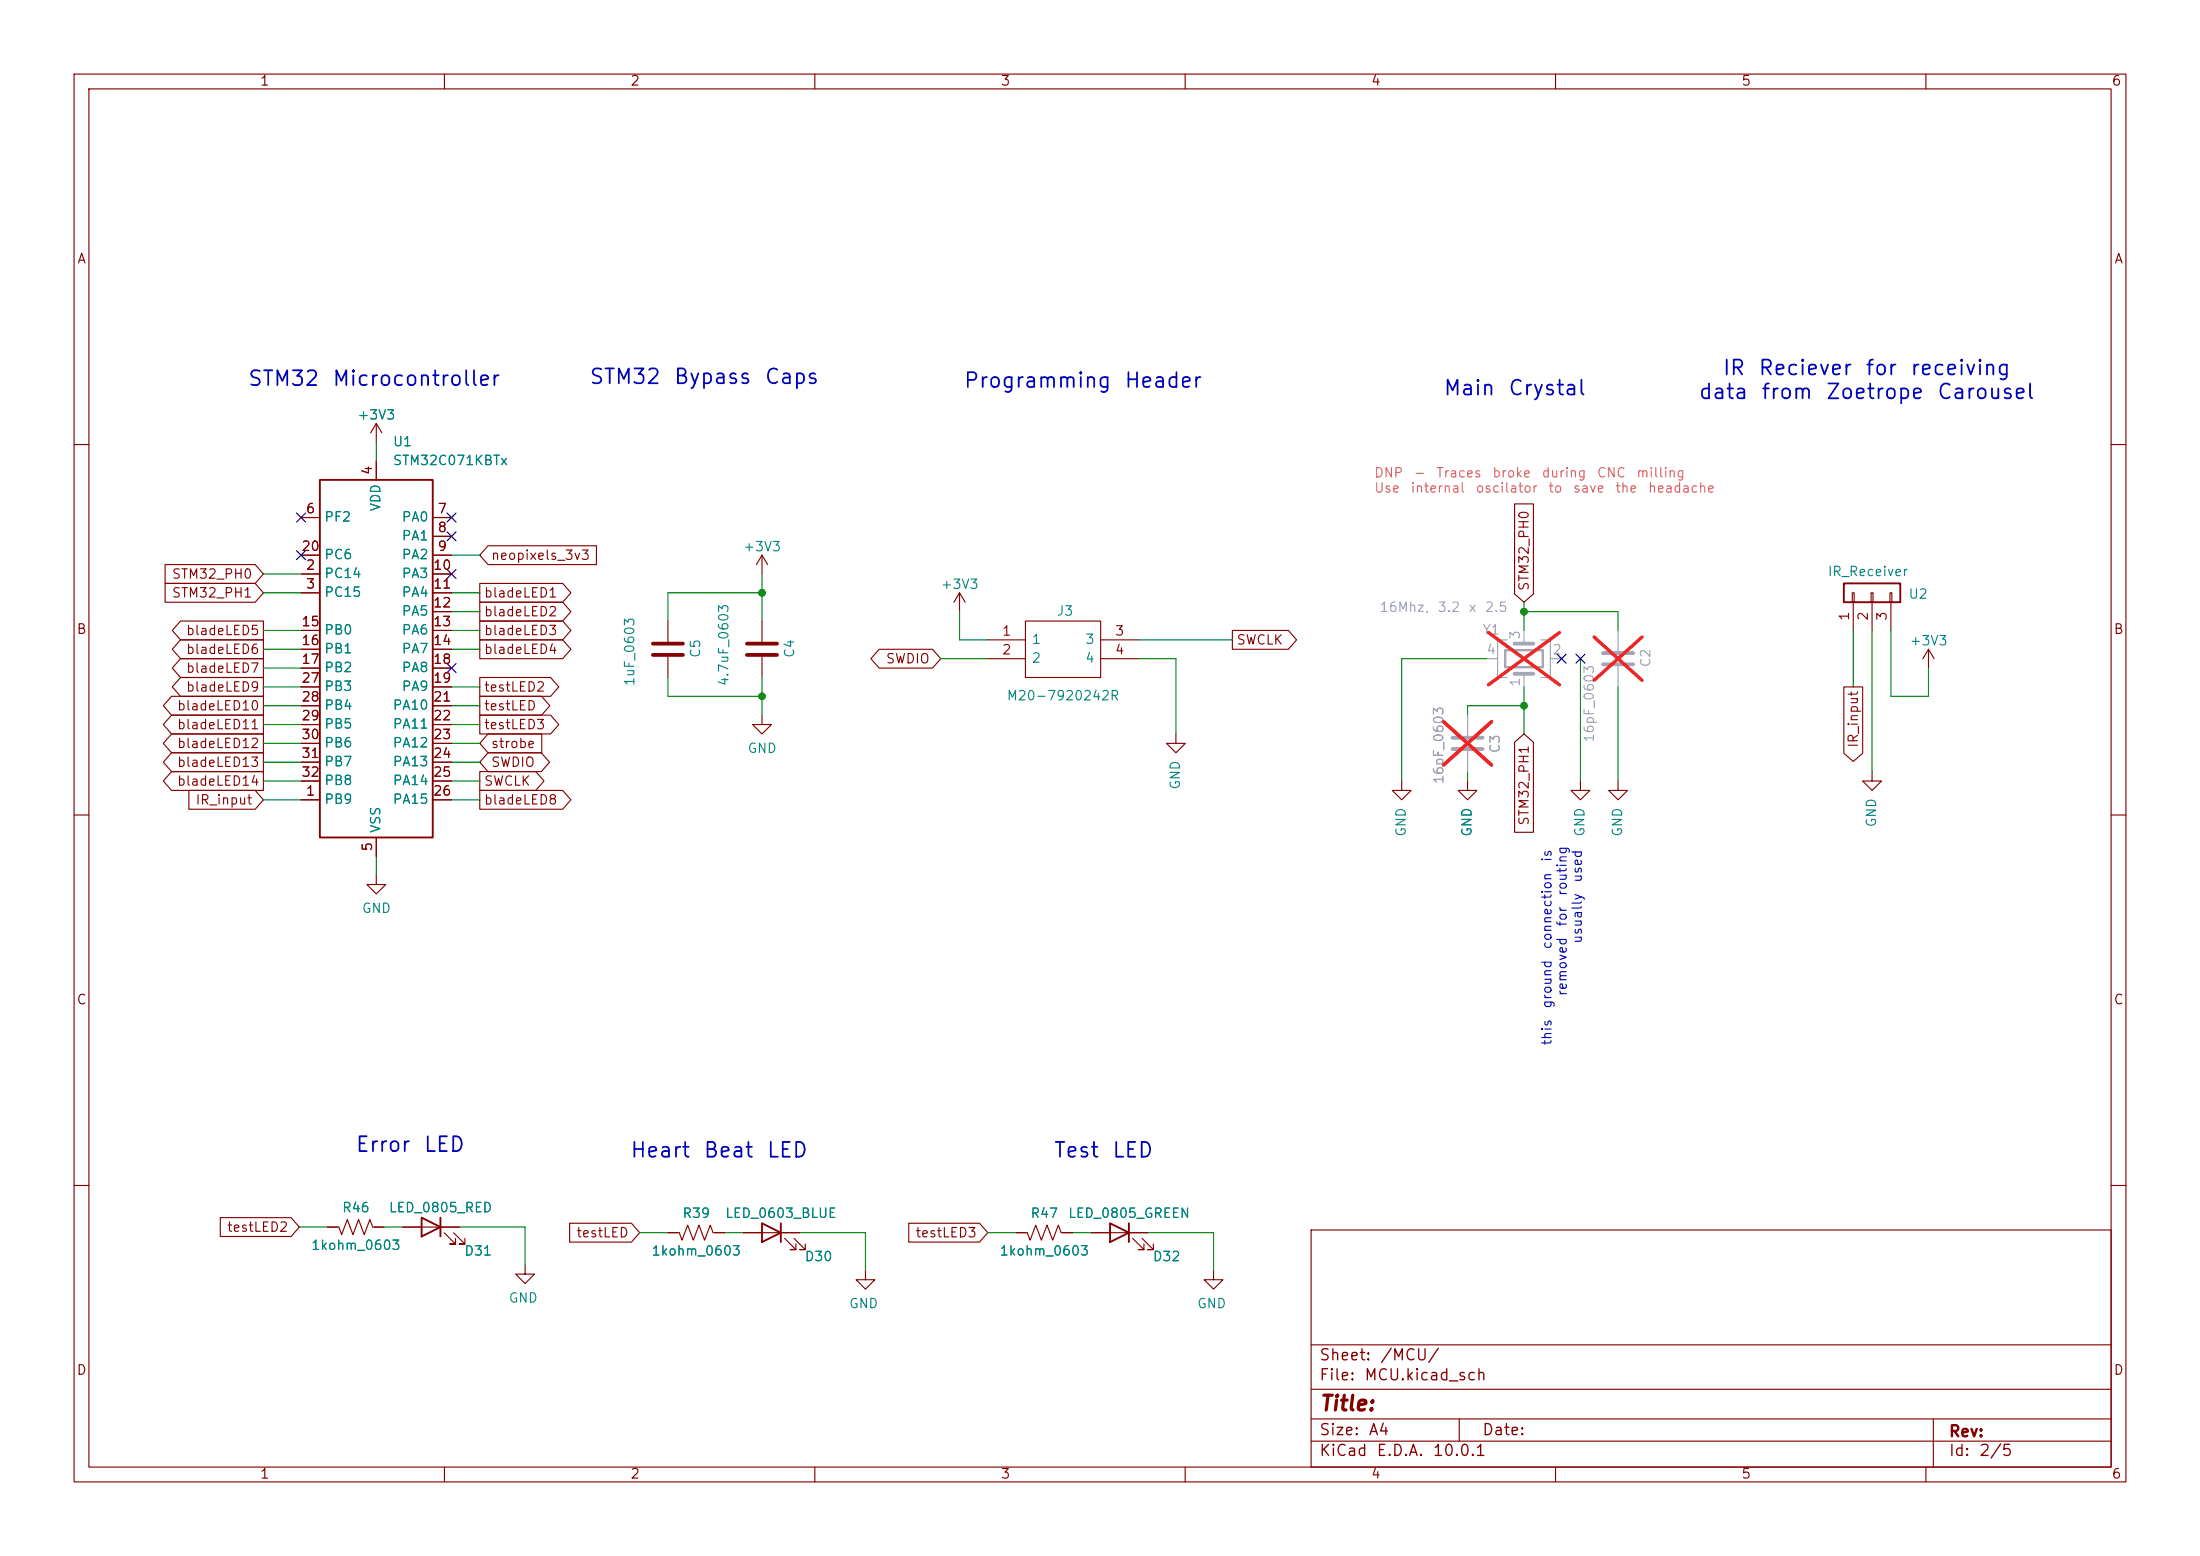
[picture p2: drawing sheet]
<svg xmlns="http://www.w3.org/2000/svg" width="297mm" height="210mm" viewBox="0 0 297 210" stroke-linecap="round" stroke-linejoin="round" font-family="sans-serif">
<g fill="none" stroke="#840000" stroke-width=".15">
<path d="M10 10h277v190h-277zM12 12h273v186h-273zM60 10v2M110 10v2M160 10v2M210 10v2M260 10v2M50.8 57.2l.8 1.2M50.8 57.2l-.8 1.2M50.8 57.2v2.5M10 60h2M22.3 76.2h12.1l1.2 1.3-1.2 1.2h-12.1z"/>
<path d="M22.3 78.7h12.1l1.2 1.3-1.2 1.3h-12.1zM40.6 77.5h2.6M40.6 69.9h2.6M40.6 74.9h2.6M50.8 62.2v2.6M58.4 77.5h2.6M58.4 69.9h2.6M58.4 72.4h2.6M58.4 74.9h2.6M64.8 78.7h11.2l1.1 1.3-1.1 1.3h-11.2zM65.9 73.7h14.6v2.5h-14.6l-1.1-1.3zM102.9 74.9v2.6"/>
<path d="M102.9 74.9l.7 1.3M102.9 74.9l-.8 1.3M204.5 68h2.5v12.2l-1.3 1.1-1.2-1.1zM285 60h2M23.2 94h12.4v2.5h-12.4l-1.2-1.2zM23.2 99.1h12.4v2.5h-12.4l-1.2-1.3zM23.2 96.5h12.4v2.6h-12.4l-1.2-1.3zM24.4 88.9h11.2v2.5h-11.2l-1.1-1.2zM24.4 83.8h11.2v2.6h-11.2l-1.1-1.3zM24.4 86.4h11.2v2.5h-11.2l-1.1-1.3zM24.4 91.4h11.2v2.6h-11.2l-1.1-1.3zM40.6 80h2.6"/>
<path d="M40.6 85.1h2.6M40.6 87.6h2.6M40.6 90.2h2.6M40.6 92.7h2.6M40.6 95.3h2.6M40.6 97.8h2.6M58.4 80h2.6M58.4 82.6h2.6M58.4 85.1h2.6M58.4 87.6h2.6M58.4 90.2h2.6M58.4 92.7h2.6"/>
<path d="M58.4 95.3h2.6M58.4 97.8h2.6M64.8 96.5h9.5l1.1 1.3-1.1 1.3h-9.5zM64.8 83.8h11.2l1.1 1.3-1.1 1.3h-11.2zM64.8 94h8.3l1.1 1.3-1.1 1.2h-8.3zM64.8 81.3h11.2l1.1 1.3-1.1 1.2h-11.2zM64.8 91.4h9.5l1.1 1.3-1.1 1.3h-9.5zM64.8 86.4h11.2l1.1 1.2-1.1 1.3h-11.2zM65.9 99.1h7.2v2.5h-7.2l-1.1-1.3zM90.2 83.8v2.8M90.2 88.6v2.8M102.9 96.5v1.3h-1.3l1.3 1.3 1.2-1.3h-1.2"/>
<path d="M102.9 83.8v2.8M102.9 88.6v2.8M118.7 87.6h7.2l1.1 1.3-1.1 1.3h-7.2l-1.1-1.3zM129.5 80l.8 1.3M129.5 80l-.7 1.3M129.5 80v2.6M133.3 86.4h5.1M133.3 88.9h5.1M138.4 83.8h10.2v7.6h-10.2zM148.6 86.4h5.1M148.6 88.9h5.1M158.7 99.1v1.2h-1.2l1.2 1.3 1.3-1.3h-1.3"/>
<path d="M166.4 85.1h7.5l1.1 1.3-1.1 1.2h-7.5zM248.9 92.7h2.6v9l-1.3 1.1-1.3-1.1zM250.1 80h.2v1.3h-.2zM250.2 81.3v3.8M252.6 80h.3v1.3h-.3zM252.7 81.3v3.8M255.1 80h.3v1.3h-.3zM255.3 81.3v3.8M260.3 87.6l.8 1.3M260.3 87.6l-.7 1.3M260.3 87.6v2.6M10 110h2"/>
<path d="M23.2 104.1h12.4v2.6h-12.4l-1.2-1.3zM23.2 101.6h12.4v2.5h-12.4l-1.2-1.2zM25.5 106.7h8.9l1.2 1.3-1.2 1.2h-8.9zM40.6 108h2.6M40.6 100.3h2.6M40.6 102.9h2.6M40.6 105.4h2.6M50.8 118.1v1.3h-1.3l1.3 1.3 1.3-1.3h-1.3M50.8 113v2.6M58.4 108h2.6M58.4 100.3h2.6M58.4 102.9h2.6"/>
<path d="M58.4 105.4h2.6M64.8 106.7h11.2l1.1 1.3-1.1 1.2h-11.2zM64.8 104.1h7.5l1.1 1.3-1.1 1.3h-7.5zM65.9 101.6h7.2l1.1 1.3-1.1 1.2h-7.2l-1.1-1.2zM189.2 105.4v1.3h-1.2l1.2 1.3 1.3-1.3h-1.3M198.1 105.4v1.3h-1.3l1.3 1.3 1.3-1.3h-1.3M204.5 100.2l1.2-1.1 1.3 1.1v12.1h-2.5zM213.4 105.4v1.3h-1.3l1.3 1.3 1.2-1.3h-1.2M218.4 105.4v1.3h-1.2l1.2 1.3 1.3-1.3h-1.3M252.7 104.1v1.3h-1.2l1.2 1.3 1.3-1.3h-1.3M285 110h2M10 160h2"/>
<path d="M29.7 164.3h9.6l1.1 1.3-1.1 1.3h-9.6zM44.2 165.6h1.5l.4 1 .8-2 .7 2 .8-2 .8 2 .7-2 .4 1h1.5M54.4 165.6h7.6M60 166.4l1.5 1.5h-.8h.8v-.8M61.2 166.4l1.6 1.5h-.8h.8v-.8M70.9 170.7v1.3h-1.3l1.3 1.2 1.3-1.2h-1.3M76.9 165.1h8.3l1.2 1.3-1.2 1.2h-8.3zM90.2 166.4h1.5l.4 1 .7-2 .8 2 .8-2 .7 2 .8-2 .4 1h1.5M100.3 166.4h7.6M105.9 167.1l1.5 1.6h-.7h.7v-.8M107.2 167.1l1.5 1.6h-.8h.8v-.8M116.8 171.5v1.2h-1.2l1.2 1.3 1.3-1.3h-1.3"/>
<path d="M122.7 165.1h9.5l1.1 1.3-1.1 1.2h-9.5zM137.2 166.4h1.5l.4 1 .7-2 .8 2 .8-2 .7 2 .8-2 .4 1h1.5M147.3 166.4h7.6M152.9 167.1l1.5 1.6h-.7h.7v-.8M154.2 167.1l1.5 1.6h-.8h.8v-.8M163.8 171.5v1.2h-1.2l1.2 1.3 1.3-1.3h-1.3M177 166h108v32h-108zM285 160h2M60 198v2M110 198v2M160 198v2M177 194.5h108"/>
<path d="M177 191.5h108M177 187.5h108M177 181.5h108M197 191.5v3M210 198v2M260 198v2M261 191.5v6.5"/>
</g>
<path d="M43.2 64.8h15.2v48.2h-15.2zM248.9 78.7h7.6v2.6h-7.6zM56.9 164.3l2.6 1.3-2.6 1.3zM59.5 164.3v2.6M102.9 165.1l2.5 1.3-2.5 1.2zM105.4 165.1v2.5M149.9 165.1l2.5 1.3-2.5 1.2zM152.4 165.1v2.5" fill="none" stroke="#840000" stroke-width=".25"/>
<path d="M88.1 86.9h4.1M88.1 88.4h4.1M100.8 86.9h4.1M100.8 88.4h4.1" fill="none" stroke="#840000" stroke-width=".51"/>
<path d="M196.1 99.6h4.1M204.5 90.9h2.5M204.5 86.9h2.5M216.4 88.1h4.1M216.4 89.7h4.1M196.1 101.1h4.1" fill="none" stroke="#a1a1a1" stroke-width=".51"/>
<path d="M198.1 96.5v2.8M200.7 88.9h1.5M203.5 86.4h-1.3v5h1.3M205.7 85.1v1.8M205.7 90.9v1.8M208 86.4h1.3v5h-1.3M209.3 88.9h1.5M218.4 85.1v2.8M218.4 89.9v2.8M198.1 101.3v2.8" fill="none" stroke="#a1a1a1" stroke-width=".15"/>
<path d="M194.9 97.4l6.5 5.9M200.9 85.4l9.6 7M201.4 97.4l-6.5 5.9M210.5 85.4l-9.6 7M215.2 86l6.5 5.8M221.7 86l-6.5 5.8" fill="none" stroke="#ff2626" stroke-width=".46"/>
<path d="M203.2 87.8h5.1v2.2h-5.1z" fill="none" stroke="#a1a1a1" stroke-width=".3"/>
<g fill="none" stroke="#008400" stroke-width=".15">
<path d="M50.8 59.7v2.5M35.6 77.5h5M61 74.9h3.8M102.9 77.5v6.3M35.6 80h5M35.6 97.8h5M35.6 95.3h5M35.6 92.7h5M35.6 87.6h5M35.6 85.1h5M35.6 90.2h5M61 80h3.8"/>
<path d="M61 97.8h3.8M61 95.3h3.8M61 92.7h3.8M61 82.6h3.8M61 87.6h3.8M61 85.1h3.8M90.2 91.4v2.6h12.7M102.9 80h-12.7v3.8M102.9 91.4v5.1M127 88.9h6.3M129.5 82.6v3.8h3.8M153.7 88.9h5v10.2"/>
<path d="M153.7 86.4h12.7M200.7 88.9h-11.5v16.5M205.7 95.3h-7.6v1.2M205.7 81.3v3.8M205.7 92.7v6.4M205.7 82.6h12.7v2.5M213.4 88.9v16.5M218.4 92.7v12.7M250.2 85.1v7.6M252.7 85.1v19M255.3 85.1v8.9h5v-3.8M35.6 108h5"/>
<path d="M35.6 100.3h5M35.6 105.4h5M35.6 102.9h5M50.8 115.6v2.5M61 108h3.8M61 100.3h3.8M61 105.4h3.8M61 102.9h3.8M198.1 104.1v1.3M40.4 165.6h3.8M51.8 165.6h2.6M62 165.6h8.9v5.1"/>
<path d="M86.4 166.4h3.8M97.8 166.4h2.5M107.9 166.4h8.9v5.1M133.3 166.4h3.9M144.8 166.4h2.5M154.9 166.4h8.9v5.1"/>
</g>
<g fill="none" stroke="#000084" stroke-width=".15">
<path d="M40 74.3l1.2 1.2M40 69.2l1.2 1.3M41.2 74.3l-1.2 1.2M41.2 69.2l-1.2 1.3M60.4 76.9l1.2 1.2M60.4 69.2l1.2 1.3M60.4 71.8l1.2 1.2M61.6 76.9l-1.2 1.2M61.6 69.2l-1.2 1.3M61.6 71.8l-1.2 1.2M60.4 89.6l1.2 1.2M61.6 89.6l-1.2 1.2"/>
<path d="M210.2 88.3l1.2 1.2M211.4 88.3l-1.2 1.2M212.8 88.3l1.2 1.2M214 88.3l-1.2 1.2"/>
</g>
<g fill="#008400" stroke="#008400" stroke-width=".14">
<circle cx="102.9" cy="94" r=".46"/>
<circle cx="102.9" cy="80" r=".46"/>
<circle cx="205.7" cy="95.3" r=".46"/>
<circle cx="205.7" cy="82.6" r=".46"/>
</g>
<g font-size="2" fill="#0000c2">
<text x="33.3" y="52.6">STM32</text>
<text x="44.7" y="52.6">Microcontroller</text>
<text x="79.4" y="52.3">STM32</text>
<text x="90.8" y="52.3">Bypass</text>
<text x="103.1" y="52.3">Caps</text>
<text x="130" y="52.8">Programming</text>
<text x="151.7" y="52.8">Header</text>
<text x="194.8" y="53.9">Main</text>
<text x="203.5" y="53.9">Crystal</text>
<text x="232.4" y="51.1">IR</text>
<text x="237.3" y="51.1">Reciever</text>
<text x="251.7" y="51.1">for</text>
<text x="257.8" y="51.1">receiving</text>
<text x="229.2" y="54.4">data</text>
<text x="237.6" y="54.4">from</text>
<text x="246.4" y="54.4">Zoetrope</text>
<text x="261.4" y="54.4">Carousel</text>
<text x="47.9" y="156">Error</text>
<text x="57.1" y="156">LED</text>
<text x="85" y="156.7">Heart</text>
<text x="94.8" y="156.7">Beat</text>
<text x="103.4" y="156.7">LED</text>
<text x="142.1" y="156.7">Test</text>
<text x="150" y="156.7">LED</text>
</g>
<text font-size="2" fill="#840000" x="178" y="190.9">Title:</text>
<g font-size="1.5" fill="#840000">
<text x="178" y="184">Sheet:</text>
<text x="186.2" y="184">/MCU/</text>
<text x="178" y="186.7">File:</text>
<text x="184.1" y="186.7">MCU.kicad_sch</text>
<text x="178" y="196.9">KiCad</text>
<text x="178" y="194.1">Size:</text>
<text x="184.7" y="194.1">A4</text>
<text x="185.7" y="196.9">E.D.A.</text>
<text x="193.3" y="196.9">10.0.1</text>
<text x="200" y="194.1">Date:</text>
<text x="263" y="194.3">Rev:</text>
<text x="263" y="196.9">Id:</text>
<text x="267.1" y="196.9">2/5</text>
</g>
<g font-size="1.3" fill="#840000">
<text x="35" y="11.9">1</text>
<text x="85" y="11.9">2</text>
<text x="135" y="11.9">3</text>
<text x="185" y="11.9">4</text>
<text x="235" y="11.9">5</text>
<text x="285" y="11.9">6</text>
<text x="10.3" y="35.9">A</text>
<text x="285.3" y="35.9">A</text>
<text x="50.5" y="64.2" transform="rotate(-90 50.5 64.2)">4</text>
<text x="41.2" y="69.6">6</text>
<text x="59" y="69.6">7</text>
<text x="40.6" y="74.7">20</text>
<text x="41.2" y="77.2">2</text>
<text x="58.4" y="77.2">10</text>
<text x="59" y="72.1">8</text>
<text x="59" y="74.7">9</text>
<text x="66.2" y="75.9">neopixels_3v3</text>
<text x="23.1" y="78.4">STM32_PH0</text>
<text x="23.1" y="81">STM32_PH1</text>
<text x="41.2" y="79.8">3</text>
<text x="58.4" y="79.8">11</text>
<text x="58.4" y="82.3">12</text>
<text x="65.2" y="81">bladeLED1</text>
<text x="65.2" y="83.5">bladeLED2</text>
<text x="206.7" y="79.9" transform="rotate(-90 206.7 79.9)">STM32_PH0</text>
<text x="249.9" y="83.9" transform="rotate(-90 249.9 83.9)">1</text>
<text x="252.5" y="83.9" transform="rotate(-90 252.5 83.9)">2</text>
<text x="255" y="83.9" transform="rotate(-90 255 83.9)">3</text>
<text x="10.3" y="85.9">B</text>
<text x="25" y="86">bladeLED5</text>
<text x="25" y="88.6">bladeLED6</text>
<text x="40.6" y="84.8">15</text>
<text x="40.6" y="87.4">16</text>
<text x="40.6" y="89.9">17</text>
<text x="58.4" y="84.8">13</text>
<text x="58.4" y="87.4">14</text>
<text x="58.4" y="89.9">18</text>
<text x="65.2" y="86">bladeLED3</text>
<text x="65.2" y="88.6">bladeLED4</text>
<text x="119.5" y="89.9">SWDIO</text>
<text x="135.2" y="86.1">1</text>
<text x="135.2" y="88.6">2</text>
<text x="150.4" y="86.1">3</text>
<text x="150.4" y="88.6">4</text>
<text x="166.8" y="87.3">SWCLK</text>
<text x="285.3" y="85.9">B</text>
<text x="25" y="91.1">bladeLED7</text>
<text x="25" y="93.7">bladeLED9</text>
<text x="40.6" y="92.5">27</text>
<text x="40.6" y="95">28</text>
<text x="58.4" y="92.5">19</text>
<text x="58.4" y="95">21</text>
<text x="65.2" y="93.7">testLED2</text>
<text x="23.8" y="96.2">bladeLED10</text>
<text x="23.8" y="101.3">bladeLED12</text>
<text x="23.8" y="98.7">bladeLED11</text>
<text x="40.6" y="97.5">29</text>
<text x="40.6" y="100.1">30</text>
<text x="58.4" y="97.5">22</text>
<text x="58.4" y="100.1">23</text>
<text x="65.2" y="98.7">testLED3</text>
<text x="65.2" y="96.2">testLED</text>
<text x="66.2" y="101.3">strobe</text>
<text x="251.1" y="101" transform="rotate(-90 251.1 101)">IR_input</text>
<text x="23.8" y="106.4">bladeLED14</text>
<text x="23.8" y="103.8">bladeLED13</text>
<text x="40.6" y="102.6">31</text>
<text x="40.6" y="105.2">32</text>
<text x="41.2" y="107.7">1</text>
<text x="58.4" y="102.6">24</text>
<text x="58.4" y="105.2">25</text>
<text x="58.4" y="107.7">26</text>
<text x="65.2" y="106.4">SWCLK</text>
<text x="66.2" y="103.8">SWDIO</text>
<text x="26.3" y="108.9">IR_input</text>
<text x="65.2" y="108.9">bladeLED8</text>
<text x="206.7" y="111.5" transform="rotate(-90 206.7 111.5)">STM32_PH1</text>
<text x="50.5" y="115" transform="rotate(-90 50.5 115)">5</text>
<text x="10.3" y="135.9">C</text>
<text x="285.3" y="135.9">C</text>
<text x="30.6" y="166.6">testLED2</text>
<text x="77.7" y="167.3">testLED</text>
<text x="123.5" y="167.3">testLED3</text>
<text x="10.3" y="185.9">D</text>
<text x="285.3" y="185.9">D</text>
<text x="35" y="199.9">1</text>
<text x="85" y="199.9">2</text>
<text x="135" y="199.9">3</text>
<text x="185" y="199.9">4</text>
<text x="235" y="199.9">5</text>
<text x="285" y="199.9">6</text>
</g>
<g font-size="1.3" fill="#008484">
<text x="48.2" y="56.9">+3V3</text>
<text x="53" y="63.1">STM32C071KBTx</text>
<text x="53" y="60.6">U1</text>
<text x="43.7" y="70.7">PF2</text>
<text x="51.7" y="69.1" transform="rotate(-90 51.7 69.1)">VDD</text>
<text x="54.1" y="70.7">PA0</text>
<text x="43.7" y="75.8">PC6</text>
<text x="54.1" y="73.3">PA1</text>
<text x="54.1" y="75.8">PA2</text>
<text x="100.2" y="74.7">+3V3</text>
<text x="43.7" y="78.3">PC14</text>
<text x="43.7" y="80.9">PC15</text>
<text x="54.1" y="78.3">PA3</text>
<text x="54.1" y="80.9">PA4</text>
<text x="54.1" y="83.4">PA5</text>
<text x="126.9" y="79.8">+3V3</text>
<text x="142.6" y="83.4">J3</text>
<text x="246.6" y="78.1">IR_Receiver</text>
<text x="257.6" y="81.1">U2</text>
<text x="43.7" y="86">PB0</text>
<text x="43.7" y="88.5">PB1</text>
<text x="54.1" y="86">PA6</text>
<text x="54.1" y="88.5">PA7</text>
<text x="94.8" y="88.9" transform="rotate(-90 94.8 88.9)">C5</text>
<text x="107.5" y="88.9" transform="rotate(-90 107.5 88.9)">C4</text>
<text x="139.2" y="87.2">1</text>
<text x="139.2" y="89.8">2</text>
<text x="146.4" y="87.2">3</text>
<text x="146.4" y="89.8">4</text>
<text x="257.7" y="87.4">+3V3</text>
<text x="43.7" y="91">PB2</text>
<text x="43.7" y="93.6">PB3</text>
<text x="54.1" y="91">PA8</text>
<text x="54.1" y="93.6">PA9</text>
<text x="86" y="92.7" transform="rotate(-90 86 92.7)">1uF_0603</text>
<text x="98.7" y="92.7" transform="rotate(-90 98.7 92.7)">4.7uF_0603</text>
<text x="135.8" y="94.8">M20-7920242R</text>
<text x="43.7" y="96.1">PB4</text>
<text x="43.7" y="98.7">PB5</text>
<text x="43.7" y="101.2">PB6</text>
<text x="52.9" y="96.1">PA10</text>
<text x="52.9" y="98.7">PA11</text>
<text x="52.9" y="101.2">PA12</text>
<text x="100.8" y="101.9">GND</text>
<text x="43.7" y="103.7">PB7</text>
<text x="43.7" y="106.3">PB8</text>
<text x="52.9" y="103.7">PA13</text>
<text x="52.9" y="106.3">PA14</text>
<text x="159.6" y="106.7" transform="rotate(-90 159.6 106.7)">GND</text>
<text x="43.7" y="108.8">PB9</text>
<text x="51.7" y="112.5" transform="rotate(-90 51.7 112.5)">VSS</text>
<text x="52.9" y="108.8">PA15</text>
<text x="190.1" y="113" transform="rotate(-90 190.1 113)">GND</text>
<text x="199" y="113" transform="rotate(-90 199 113)">GND</text>
<text x="214.2" y="113" transform="rotate(-90 214.2 113)">GND</text>
<text x="219.3" y="113" transform="rotate(-90 219.3 113)">GND</text>
<text x="253.6" y="111.8" transform="rotate(-90 253.6 111.8)">GND</text>
<text x="48.8" y="123.5">GND</text>
<text x="46.1" y="163.9">R46</text>
<text x="52.4" y="163.9">LED_0805_RED</text>
<text x="92" y="164.7">R39</text>
<text x="97.8" y="164.7">LED_0603_BLUE</text>
<text x="139" y="164.7">R47</text>
<text x="144.1" y="164.7">LED_0805_GREEN</text>
<text x="41.9" y="169">1kohm_0603</text>
<text x="62.6" y="169.8">D31</text>
<text x="87.9" y="169.8">1kohm_0603</text>
<text x="108.5" y="170.5">D30</text>
<text x="134.9" y="169.8">1kohm_0603</text>
<text x="155.5" y="170.5">D32</text>
<text x="68.6" y="176.1">GND</text>
<text x="114.5" y="176.9">GND</text>
<text x="161.5" y="176.9">GND</text>
</g>
<g font-size="1.3" fill="#ff555d">
<text x="185.4" y="64.8">DNP</text>
<text x="190.8" y="64.8">-</text>
<text x="193.8" y="64.8">Traces</text>
<text x="201.4" y="64.8">broke</text>
<text x="208" y="64.8">during</text>
<text x="215.5" y="64.8">CNC</text>
<text x="220.8" y="64.8">milling</text>
<text x="185.4" y="66.8">Use</text>
<text x="190.3" y="66.8">internal</text>
<text x="199.1" y="66.8">oscilator</text>
<text x="208.9" y="66.8">to</text>
<text x="212.3" y="66.8">save</text>
<text x="218" y="66.8">the</text>
<text x="222.4" y="66.8">headache</text>
</g>
<g font-size="1.3" fill="#a1a1a1">
<text x="186.1" y="82.9">16Mhz,</text>
<text x="194" y="82.9">3.2</text>
<text x="198.2" y="82.9">x</text>
<text x="200.4" y="82.9">2.5</text>
<text x="200" y="86">Y1</text>
<text x="200.6" y="88.6">4</text>
<text x="205.5" y="86.4" transform="rotate(-90 205.5 86.4)">3</text>
<text x="209.5" y="88.6">2</text>
<text x="205.5" y="92.8" transform="rotate(-90 205.5 92.8)">1</text>
<text x="223.1" y="90.2" transform="rotate(-90 223.1 90.2)">C2</text>
<text x="202.8" y="101.8" transform="rotate(-90 202.8 101.8)">C3</text>
<text x="215.5" y="100.3" transform="rotate(-90 215.5 100.3)">16pF_0603</text>
<text x="195.2" y="105.9" transform="rotate(-90 195.2 105.9)">16pF_0603</text>
</g>
<g font-size="1.3" fill="#0000c2">
<text x="209.8" y="116.4" transform="rotate(-90 209.8 116.4)">is</text>
<text x="213.9" y="119.2" transform="rotate(-90 213.9 119.2)">used</text>
<text x="211.8" y="125.2" transform="rotate(-90 211.8 125.2)">for</text>
<text x="211.8" y="121" transform="rotate(-90 211.8 121)">routing</text>
<text x="209.8" y="128.2" transform="rotate(-90 209.8 128.2)">connection</text>
<text x="213.9" y="127.5" transform="rotate(-90 213.9 127.5)">usually</text>
<text x="209.8" y="136.2" transform="rotate(-90 209.8 136.2)">ground</text>
<text x="211.8" y="134.5" transform="rotate(-90 211.8 134.5)">removed</text>
<text x="209.8" y="141.2" transform="rotate(-90 209.8 141.2)">this</text>
</g>
</svg>
